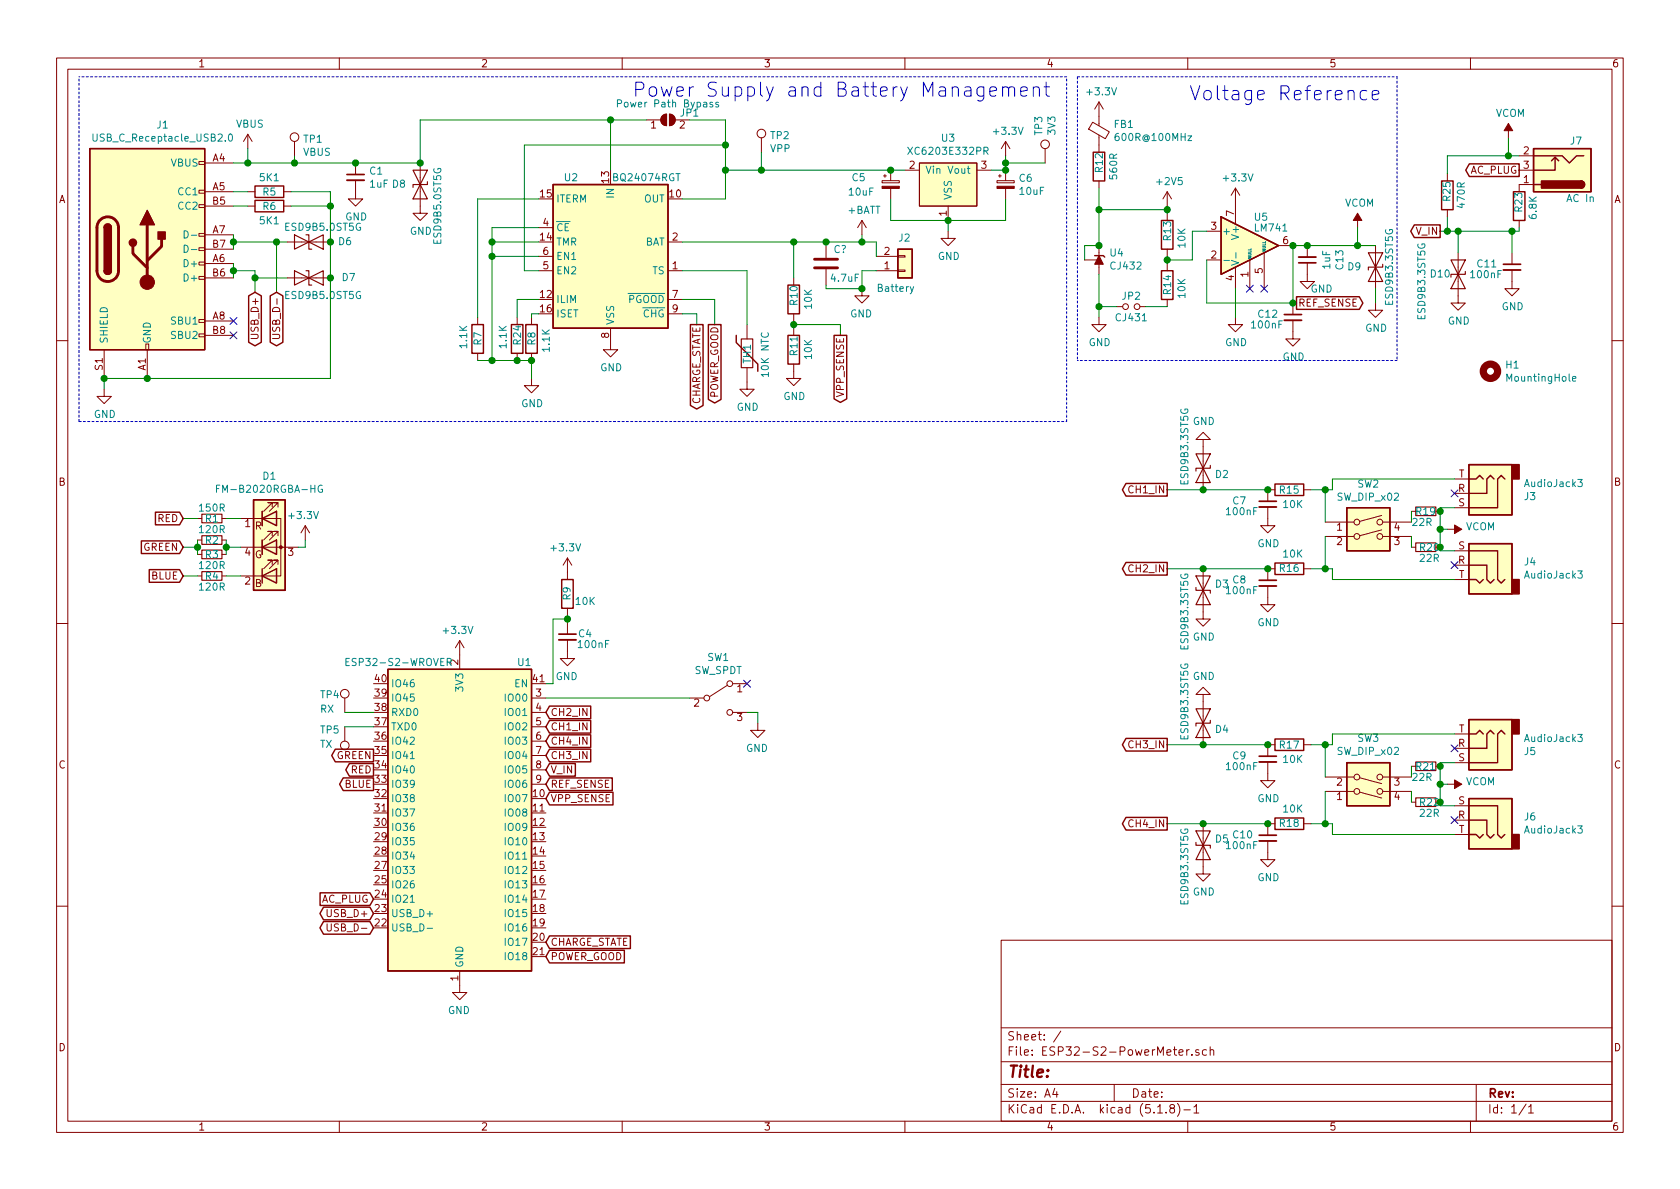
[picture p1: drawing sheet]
<svg xmlns="http://www.w3.org/2000/svg" width="297mm" height="210mm" viewBox="0 0 297 210" stroke-linecap="round" stroke-linejoin="round" font-family="sans-serif">
<g fill="none" stroke="#840000" stroke-width=".18">
<path d="M10 10.3h277v189.9h-277zM12 12.2h273v186.1h-273zM60 10.3v1.9M110 10.3v1.9M160 10.3v1.9M194.3 18v4.2M194.3 18l-.8 1.3M194.3 18l.8 1.3M210 10.3v1.9M260 10.3v1.9M35.2 36.2h1v.5h-1zM35.2 33.6h1v.6h-1z"/>
<path d="M35.2 28.6h1v.5h-1zM36.2 28.8h5.1M36.2 33.9h5.1M36.2 36.4h5.1M43.8 33.9h1.3M43.8 36.4h1.3M43.8 23.7l-.7 1.3M43.8 23.7v2.6M43.8 23.7l.8 1.3M50.2 33.9h1.2M50.2 36.4h1.2M52.1 25v2.6"/>
<path d="M62.9 31.9v3.3h1.2l-1.2 1.2-1.3-1.2h1.3M62.9 28.8v2.1M74.3 28.8v8.9h1.3l-1.3 1.3-1.3-1.3h1.3M114.3 21.2h2.5M117.1 20.5l.4-.3h.4v2a1.03 1.03 0 0 1-1-.6 1.03 1.03 0 0 1 .2-1.1zM118.4 20.2a1.02 1.02 0 0 1 1 1 1.02 1.02 0 0 1-1 1zM119.4 21.2h2.5M134.6 24.4v2.5M152.4 39l-.8 1.3M152.4 39v2.5M152.4 39l.8 1.3M156 31.9h3v.4h-3z"/>
<path d="M156.2 31.1h.5M156.5 30.9v.5M157.5 30.1v1.8M157.5 33.3v1.9M160 30.1h2.6M162.6 28.8h10.1v7.6h-10.1zM167.6 36.4v2.6M172.7 30.1h2.6M176.3 31.9h3v.4h-3zM176.5 31.1h.5M176.8 30.9v.5M177.8 25l-.8 1.3"/>
<path d="M177.8 25v2.6M177.8 30.1v1.8M177.8 33.3v1.9M177.8 25l.8 1.3M184.8 26.3v2.5M193.2 21.6l2.9 1.7-.7 1.2-2.9-1.7zM194.3 23.9v3M194.3 32v1.3M206.4 33.9v2.5M206.4 37.7v1.3M206.4 33.9l-.8 1.3M206.4 33.9l.7 1.3"/>
<path d="M218.4 33.3v6.3M218.4 33.3l-.7 1.2M218.4 33.3l.8 1.2M240 37.7v2.6M255.9 30.7v1.3M255.9 37.1v1.2M266.7 21.8v2.6M268.6 27.6h2.5M268.6 30.1h2.5M268.6 39v1.3M271.1 32.6h-2.5v1.3M35.2 59h1v.6h-1z"/>
<path d="M35.2 56.5h1v.5h-1zM35.2 48.9h1v.5h-1zM35.2 46.3h1v.6h-1zM35.2 43.8h1v.5h-1zM35.2 41.3h1v.5h-1zM36.2 49.1h5.1M36.2 46.6h5.1M36.2 41.5h5.1M36.2 56.8h5.1M36.2 44.1h5.1M36.2 59.3h5.1M48.2 59.1h1l.3 .3-.1 .3-.2 .2h-1"/>
<path d="M50.8 49.1h7.6M50.8 42.8h7.6M84.5 56.1v1.3M91.4 56.1v1.3M94 56.1v1.3M95.2 47.9h2.6M95.2 45.3h2.6M95.2 40.3h2.6M107.9 58v3.8h1.3l-1.3 1.3-1.2-1.3h1.2M118.1 47.9h2.5M118.1 42.8h2.5M118.1 53h2.5"/>
<path d="M118.1 55.5h2.5M132.1 57.4v2.5M140.3 49.1v1.3M140.3 55.5v1.3M140.3 58v1.3M146 42.8v2.8M146 47.6v2.8M152.4 51v1.3h-1.3l1.3 1.3 1.3-1.3h-1.3M154.9 47.9h3.8M154.9 45.3h3.8M158.7 45.2h1.3v.3h-1.3zM158.7 47.7h1.3v.3h-1.3z"/>
<path d="M167.6 40.9v1.3h1.3l-1.3 1.2-1.2-1.2h1.2M191.8 46h2.5M194.3 43.4v5.1M194.3 56.1v1.3h1.3l-1.3 1.3-1.3-1.3h1.3M197.5 54.2h1M201.5 54.2h1.1M206.4 44.1v1.2M206.4 46.6v1.3M206.4 53v1.2M213.4 46h2.5M213.4 40.9h2.5M218.4 56.1v1.3h1.3l-1.3 1.3-1.2-1.3h1.2"/>
<path d="M218.4 47.2v3.8M221 46v5M223.5 44.7v6.3M226.1 43.4h2.5M228.6 56.6v3.3h1.3l-1.3 1.3-1.3-1.3h1.3M228.6 53.6v2M231.1 46.5v3.3h1.3l-1.3 1.2-1.2-1.2h1.2M231.1 43.4v2.1M243.2 53.6v1.3h1.3l-1.3 1.2-1.3-1.2h1.3M243.2 43.4v7.6M257.8 44.7v8.9h1.3l-1.3 1.3-1.3-1.3h1.3M267.3 47.7v3.3h1.3l-1.3 1.3-1.2-1.3h1.2"/>
<path d="M267.3 44.7v2M10 60.2h2M18.4 68.8v1.3h1.3l-1.3 1.3-1.3-1.3h1.3M18.4 61.8v5.1M25.8 60.8h.5v1h-.5zM26 61.8v5.1M84.5 62.5v1.2M91.4 62.5v1.2M94 66.9v1.3h1.2l-1.2 1.3-1.3-1.3h1.3M94 62.5v1.2M132.1 65v3.8h1.2l-1.2 1.3-1.3-1.3h1.3M140.3 64.4v2.5h1.3l-1.3 1.3-1.2-1.3h1.2"/>
<path d="M212.7 77.7h-1.2l1.2-1.3 1.3 1.3h-1.3v8.9M285 60.2h2M34.9 91.7h.8M34.9 98h.8M34.9 95.5h.8M39.2 91.7h.8M39.2 98h.8M39.2 95.5h.8M42.5 91.7h7.2v10.1h-7.2M42.5 96.8h10.2M46.4 95.5v2.5M46.4 90.4v2.6"/>
<path d="M48.1 99.8v-.7h-.7h.7l-1.5 1.5M48.1 94.7v-.7h-.7h.7l-1.5 1.5M48.1 89.7v-.8h-.7h.7l-1.5 1.5M48.9 95.5v2.5zM48.9 95.5h.1M48.9 90.4v2.6zM48.9 90.4h.1M49.1 99.8v-.7h-.7h.7l-1.5 1.5M49.1 94.7v-.7h-.7h.7l-1.5 1.5M49.1 89.7v-.8h-.7h.7l-1.5 1.5M54 93l.7 1.2M54 93v2.5"/>
<path d="M54 93l-.8 1.2M100.3 98.7l.8 1.2M100.3 98.7v3.8M100.3 98.7l-.7 1.2M224.2 89.7v3.3h1.2l-1.2 1.2-1.3-1.2h1.3M225.4 86.6h-1.2v2M230.5 86.6h1.3M234.3 92.3h5.1M234.3 94.9h5.1M244.3 93.7l-3.9 1M244.3 91.2l-3.9 1M244.5 92.3h5.1"/>
<path d="M244.5 94.9h5.1M249.6 96.8h.7M249.6 90.4h.7M253.9 90.4h.7M255.9 93.6h2.5M257.2 87.2h2.5M257.2 89.8h2.5M257.2 84.7h2.5M257.2 99.9h2.5M257.2 97.4h2.5M10 110.3h2M34.9 101.8h.8"/>
<path d="M39.2 101.8h.8M81.3 113.3l.7 1.2M81.3 113.3v5.1M81.3 113.3l-.8 1.2M100.3 113.2v3.3h-1.2l1.2 1.2 1.3-1.2h-1.3M100.3 107.6v1.2M100.3 110.1v2M212.7 100.6v8.9h1.3l-1.3 1.2-1.2-1.2h1.2M224.2 103.6v3.3h1.2l-1.2 1.3-1.3-1.3h1.3M225.4 100.6h-1.2v2M230.5 100.6h1.3M257.2 102.5h2.5"/>
<path d="M285 110.3h2M61 123.4v2.6M61 128.5v2.6M94 123.4h2.5M94 126h2.5M94 128.5h2.5M94 131.1h2.5M94 133.6h2.5M94 136.1h2.5M94 138.7h2.5M121.9 123.4h2.6M128.7 121.2l-3.2 2"/>
<path d="M129.5 120.9h2.6M129.5 126h2.6M134 127.9v1.3h-1.3l1.3 1.2 1.3-1.2h-1.3M212.7 122.8h-1.2l1.2-1.3 1.3 1.3h-1.3v8.9M224.2 134.7v3.3h1.2l-1.2 1.3-1.3-1.3h1.3M225.4 131.7h-1.2v2M230.5 131.7h1.3M234.3 139.9h5.1M234.3 137.4h5.1M240.4 137.5l3.9 1.1M244.5 139.9h5.1M244.5 137.4h5.1"/>
<path d="M249.6 135.5h.7M253.9 135.5h.7M255.9 138.7h2.5M257.2 132.3h2.5M257.2 134.9h2.5M257.2 129.8h2.5M212.7 145.7v8.9h1.3l-1.3 1.2-1.2-1.2h1.2M224.2 148.7v3.3h1.2l-1.2 1.3-1.3-1.3h1.3M225.4 145.7h-1.2v2M230.5 145.7h1.3M240.4 140.1l3.9 1M249.6 141.9h.7"/>
<path d="M257.2 145h2.5M257.2 142.5h2.5M257.2 147.6h2.5M10 160.2h2M57.8 163.4v1l.3 .2h.3l.2-.2v-1M81.3 171.7v3.8h-1.3l1.3 1.3 1.2-1.3h-1.2M177 166.3h108v32h-108zM285 160.2h2M60 198.3v1.9M110 198.3v1.9M160 198.3v1.9M177 194.8h108"/>
<path d="M177 191.8h108M177 187.8h108M177 181.8h108M186.5 192.5l-.4 1h1M186.8 193v1M187.6 182.3l-1.3 2M197 191.8v3M204.7 196.8h.8M206.2 196.7v.1M207.1 196l-.3-.3 .2-.3a.48 .48 0 0 1 .6 .1l-.1 .4a.52 .52 0 0 0-.6 .2 .52 .52 0 0 0 .1 .6l.4 .1 .2-.1 .1-.4-.3-.3M208.2 195.1a1.71 1.71 0 0 1 0 2.3M208.5 186.1l.7-.1-.1-.3-.4-.1-.2 .2v.7h.6"/>
<path d="M209.3 196.3h1.2M209.8 185.6v1M210 198.3v1.9M210.3 185.6l-.3 .1-.2 .2M210.7 186.5v.1M211.1 195.8l.4-.5v1.5M211.1 196.8h.9M212 185.7l-.4-.1-.2 .2 .1 .2 .5 .2v.3h-.6M213.3 185.7l-.4-.1-.3 .3 .1 .6 .2 .1 .4-.1M214 185.7l.2-.1 .3 .1 .1 .9M214 185.1v1.5M260 198.3v1.9"/>
<path d="M261 191.8v6.5M269.8 195.2l-1.2 2M270.3 195.8l.4-.5v1.5M270.3 196.8h.8"/>
<circle cx="52.1" cy="24.3" r=".76"/>
<circle cx="134.6" cy="23.6" r=".76"/>
<circle cx="184.8" cy="25.5" r=".76"/>
<circle cx="199" cy="54.2" r=".51"/>
<circle cx="201" cy="54.2" r=".51"/>
<circle cx="239.9" cy="94.9" r=".51"/>
<circle cx="239.9" cy="92.3" r=".51"/>
<circle cx="244" cy="94.9" r=".51"/>
<circle cx="244" cy="92.3" r=".51"/>
<circle cx="61" cy="122.7" r=".76"/>
<circle cx="61" cy="131.8" r=".76"/>
<circle cx="125" cy="123.4" r=".51"/>
<circle cx="129" cy="120.9" r=".51"/>
<circle cx="129" cy="126" r=".51"/>
<circle cx="239.9" cy="137.4" r=".51"/>
<circle cx="239.9" cy="139.9" r=".51"/>
<circle cx="244" cy="137.4" r=".51"/>
<circle cx="244" cy="139.9" r=".51"/>
</g>
<g fill="#840000" stroke="#840000" stroke-width=".18">
<path d="M266.7 21.8l.8 1.3h-1.6z"/>
<path d="M117.1 20.5l.4-.3h.4v2a1.03 1.03 0 0 1-1-.6 1.03 1.03 0 0 1 .2-1.1z"/>
<path d="M118.4 20.2a1.02 1.02 0 0 1 1 1 1.02 1.02 0 0 1-1 1z"/>
<path d="M194.3 45.2l.8 1.5h-1.6z"/>
<path d="M257.2 92.8l1.2 .8-1.2 .8z"/>
<path d="M240 37.7l.8 1.3h-1.5z"/>
<path d="M176.3 32.9h3v.4h-3z"/>
<path d="M257.2 137.9l1.2 .8-1.2 .7z"/>
<path d="M156 32.9h3v.4h-3z"/>
<circle cx="49.7" cy="96.8" r=".25"/>
<circle cx="26" cy="49.9" r="1.27"/>
</g>
<g fill="none" stroke="#840000" stroke-width=".2">
<path d="M73 30.1h2.6l-1.3 2.5zM74.3 32.6l1.3 2.6h-2.6zM75.6 32.1v.5h-2.6v.5M52.1 47.9l2.5 1.2-2.5 1.3zM52.1 41.5l2.5 1.3-2.5 1.3zM54.1 47.9h.5v2.5h.5M54.1 41.5h.5v2.6h.5M54.6 49.1l2.5-1.2v2.5zM54.6 42.8l2.5-1.3v2.6zM131.1 59.9h2v5.1h-2zM241.9 44.7h2.6l-1.3 2.5zM243.2 47.2l1.3 2.6h-2.6z"/>
<path d="M244.5 46.7v.5h-2.6v.5M256.5 46h2.6l-1.3 2.5zM257.8 48.5l1.3 2.5h-2.6zM259.1 48v.5h-2.6v.5M35.7 90.9h3.5v1.6h-3.5zM35.7 97.3h3.5v1.5h-3.5zM35.7 94.7h3.5v1.6h-3.5zM211.5 80.3h2.5l-1.3 2.5zM212.7 82.8l1.3 2.5h-2.5zM214 82.3v.5h-2.5v.5M250.3 89.7h3.6v1.5h-3.6zM250.3 96h3.6v1.5h-3.6z"/>
<path d="M35.7 101.1h3.5v1.5h-3.5zM211.5 101.8h2.5l-1.3 2.6zM211.5 103.9v.5h2.5v.5M212.7 104.4l1.3 2.5h-2.5zM211.5 125.3h2.5l-1.3 2.6zM212.7 127.9l1.3 2.5h-2.5zM214 127.4v.5h-2.5v.5M250.3 134.7h3.6v1.6h-3.6zM211.5 146.9h2.5l-1.3 2.6zM211.5 149v.5h2.5v.5M212.7 149.5l1.3 2.5h-2.5zM250.3 141.1h3.6v1.5h-3.6z"/>
</g>
<g fill="#ffffc2" stroke="#ffffc2" stroke-width=".18">
<path d="M271.1 26.3h10.2v7.6h-10.2z"/>
<path d="M44.8 88.4h5.6v16h-5.6z"/>
<path d="M158.7 44.1h2.6v5h-2.6z"/>
<path d="M259.7 141.2h7.6v8.9h-7.6z"/>
<path d="M238.1 134.9h7.6v7.6h-7.6z"/>
<path d="M68.6 118.4h25.4v53.3h-25.4z"/>
<path d="M15.9 26.3h20.3v35.5h-20.3z"/>
<path d="M259.7 127.2h7.6v8.9h-7.6z"/>
<path d="M238.1 89.8h7.6v7.6h-7.6z"/>
<path d="M259.7 82.2h7.6v8.9h-7.6z"/>
<path d="M215.9 38.3l10.2 5.1-10.2 5.1z"/>
<path d="M97.8 32.6h20.3v25.4h-20.3z"/>
<path d="M259.7 96.1h7.6v8.9h-7.6z"/>
<path d="M162.6 28.8h10.1v7.6h-10.1z"/>
</g>
<g fill="none" stroke="#840000" stroke-width=".25">
<path d="M15.9 26.3h20.3v35.5h-20.3zM45.1 32.9h5.1v2h-5.1zM45.1 35.4h5.1v2.1h-5.1zM97.8 32.6h20.3v25.4h-20.3zM193.3 26.9h2v5.1h-2zM205.4 39h2v5.1h-2zM215.9 38.3l10.2 5.1-10.2 5.1zM250.1 39.8h4.5v2.2h-4.5l-.7-1.1zM254.9 32h2v5.1h-2zM259.8 29h8.8v2.2h-8.8l-.6-1.1zM267.6 33.9h2v5.1h-2zM271.1 26.3h10.2v7.6h-10.2z"/>
<path d="M271.1 27.6h5.1l1.3 1.2 1.3-1.2h1.2M271.1 32.6h1.3M275 27.8l-.7 .6M275.6 28.4l-.6-.6v2.3h-3.9M279.5 32a.63 .63 0 0 1 .7 .6 .63 .63 0 0 1-.7 .7M18.4 47.9a.63 .63 0 0 0 .6 .6 .63 .63 0 0 0 .7-.6M18.4 40.3a.63 .63 0 0 1 .6-.7 .63 .63 0 0 1 .7 .7M44 52.3l1.1-.6 1.1 .6v8.2l-1.1 .7-1.1-.7zM47.8 52.3l1.1-.6 1.1 .6v8.2l-1.1 .7-1.1-.7zM83.4 57.4h2.1v5.1h-2.1zM90.4 57.4h2.1v5.1h-2.1zM93 57.4h2v5.1h-2z"/>
<path d="M122.1 57.4h2.2v14.3l-1.1 .6-1.1-.6zM125.2 57.4h2.3v13.2l-1.1 .7-1.2-.7zM130.2 59.3v1.3l3.8 3.8v1.3M139.3 59.3h2.1v5.1h-2.1zM139.3 50.4h2.1v5.1h-2.1zM147.5 59.3h2.2v11.2l-1.1 .7-1.1-.7zM158.7 44.1h2.6v5h-2.6zM193.5 45.2h1.6l.2 .3M205.4 47.9h2v5.1h-2zM229.2 52.5h11.1l.7 1.1-.7 1.1h-11.1zM25 95.7h6.7l.7 1.1-.7 1.1h-6.7zM27.5 90.6h4.2l.7 1.1-.7 1.1h-4.2z"/>
<path d="M44.8 88.4h5.6v16h-5.6zM46.4 96.8l2.5-1.3v2.5zM46.4 91.7l2.5-1.3v2.6zM46.4 90.4v2.6M46.4 95.5v2.5M199.1 99.5h7.3v2.2h-7.3l-.6-1.1zM199.1 85.5h7.3v2.2h-7.3l-.6-1.1zM225.4 85.6h5.1v2h-5.1zM225.4 99.6h5.1v2h-5.1zM238.1 89.8h7.6v7.6h-7.6zM259.7 82.2h7.6v8.9h-7.6zM259.7 96.1h7.6v8.9h-7.6z"/>
<path d="M259.7 84.7h1.3l.6-.6 .7 .6M259.7 99.9h3.2v2.6l.6 .6 .7-.6M259.7 97.4h5.1v5.1l.6 .6 .7-.6M264.2 84.7l-.7-.6-.6 .6v2.5h-3.2M266.1 84.7l-.7-.6-.6 .6v5.1h-5.1M26.4 100.7h5.3l.7 1.1-.7 1.2h-5.3zM46.4 101.8l2.5-1.2v2.5zM46.4 100.6v2.5M68.6 118.4h25.4v53.3h-25.4zM99.3 102.5h2v5.1h-2zM259.7 102.5h1.3l.6 .6 .7-.6M59.3 132.5h6.7v2.2h-6.7l-.7-1.1z"/>
<path d="M60.7 137.6h5.3v2.2h-5.3l-.7-1.1zM61.8 135h4.2v2.3h-4.2l-.7-1.2zM97.2 129.9h7.2v2.3h-7.2l-.7-1.1zM97.2 132.5h7.2v2.2h-7.2l-.7-1.1zM97.2 135h4.5v2.3h-4.5l-.7-1.2zM97.2 137.6h11.1v2.2h-11.1l-.7-1.1zM97.2 127.4h7.2v2.2h-7.2l-.7-1.1zM97.2 124.9h7.2v2.2h-7.2l-.7-1.1zM199.1 130.6h7.3v2.2h-7.3l-.6-1.1zM225.4 130.7h5.1v2h-5.1zM238.1 134.9h7.6v7.6h-7.6zM259.7 127.2h7.6v8.9h-7.6z"/>
<path d="M259.7 129.8h1.3l.6-.6 .7 .6M264.2 129.8l-.7-.6-.6 .6v2.5h-3.2M266.1 129.8l-.7-.6-.6 .6v5.1h-5.1M56.6 157.9h8.8l.6 1.1-.6 1.1h-8.8zM97.2 140.1h11.2v2.2h-11.2l-.7-1.1zM199.1 144.5h7.3v2.3h-7.3l-.6-1.1zM225.4 144.6h5.1v2.1h-5.1zM259.7 141.2h7.6v8.9h-7.6zM259.7 147.6h1.3l.6 .6 .7-.6M259.7 145h3.2v2.6l.6 .6 .7-.6M259.7 142.5h5.1v5.1l.6 .6 .7-.6M57.2 163h8.2l.6 1.1-.6 1.1h-8.2l-.6-1.1z"/>
<path d="M57.2 160.4h8.2l.6 1.1-.6 1.2h-8.2l-.6-1.2zM97.2 168h13.2v2.3h-13.2l-.7-1.1zM97.2 165.5h14.3v2.2h-14.3l-.7-1.1z"/>
</g>
<g fill="#840000" stroke="#840000" stroke-width=".25">
<path d="M279.5 32a.63 .63 0 0 1 .7 .6 .63 .63 0 0 1-.7 .7z"/>
<path d="M272.5 32h7v1.3h-7z"/>
<path d="M267.3 147.6h1.3v2.5h-1.3z"/>
<path d="M18.4 47.9h1.3a.63 .63 0 0 1-.7 .6 .63 .63 0 0 1-.6-.6z"/>
<path d="M18.6 39.8a.63 .63 0 0 1 .7-.1 .63 .63 0 0 1 .4 .6h-1.3z"/>
<path d="M18.4 40.3h1.3v7.6h-1.3z"/>
<path d="M27.9 41h1.3v1.3h-1.3z"/>
<path d="M26 37.2l1.3 2.5h-2.5z"/>
<path d="M267.3 127.2h1.3v2.6h-1.3z"/>
<path d="M267.3 82.2h1.3v2.5h-1.3z"/>
<path d="M267.3 102.5h1.3v2.5h-1.3z"/>
<circle cx="23.5" cy="42.9" r=".63"/>
</g>
<g fill="none" stroke="#008484" stroke-width=".18">
<path d="M109.2 18.3l.7-.1v-.4l-.7-.2v1.3M16.4 23.7v1l.3 .3 .3-.1 .2-.2v-1M40.5 23.8l.2-.1a.69 .69 0 0 1 .4 .6 .69 .69 0 0 1-.4 .7l-.3-.3v-.2zM160.5 26l.8 1.3M161.3 26l-.8 1.3M174 26.7l.7-.1v-.4l-.2-.2h-.5v1.3M174.3 26.7l.4 .6M32.6 40.8a.64 .64 0 0 1 .7 .6 .64 .64 0 0 1-.7 .7zM32.6 43.4a.64 .64 0 0 1 .7 .6 .64 .64 0 0 1-.7 .6zM33.8 41.6h1M33.8 44.1h1M161.5 50.7l-.4 1.1-.2 .2"/>
<path d="M216.4 46h1M217.7 46l1.3 .5-1.3 .4M218.5 44.7v.9M278 67l.6-.1v-.3h-.4l-.2 .1 .1 .7h.5M38.3 86.4h.4M38.9 85.8h-.6v1.3M56.9 85.9a.59 .59 0 0 0-.7 .5 .59 .59 0 0 0 .7 .6l.1-.5h-.2M279 84.8h.8l-.5 .5 .4 .1v.6h-.5l-.2-.1M61.2 117h.4M61.8 116.4h-.6v1.3h.6M79.1 117.1l.6-.1v-.4l-.1-.2h-.5v1.3M279 101h.8l-.5 .4 .4 .2v.6h-.5l-.2-.1"/>
<path d="M72.5 134.2h.8M279 129.9h.8l-.5 .4 .4 .2v.6h-.5l-.2-.1M72.5 159.6h.8M279 146h.8l-.5 .5 .4 .2v.6h-.5l-.2-.1M75.5 164.2h1"/>
</g>
<path d="M61.3 31.9h3.1M227.1 56.6h3M229.6 45.5h3.1M265.8 47.7h3.1M222.6 89.7h3.1M98.8 113.2h3.1M222.6 103.6h3.1M222.6 134.7h3.1M222.6 148.7h3.1" fill="none" stroke="#840000" stroke-width=".33"/>
<path d="M61.3 30.9h3.1M227.1 55.6h3M229.6 46.5h3.1M265.8 46.7h3.1M222.6 88.6h3.1M98.8 112.1h3.1M222.6 102.6h3.1M222.6 133.7h3.1M222.6 147.7h3.1" fill="none" stroke="#840000" stroke-width=".3"/>
<circle cx="263.5" cy="65.7" r="1.27" fill="none" stroke="#840000" stroke-width="1.3"/>
<path d="M17.7 38.9a1.89 1.89 0 0 1 2.1-.4 1.89 1.89 0 0 1 1.2 1.8v7.6a1.9 1.9 0 0 1-2 1.9 1.9 1.9 0 0 1-1.9-1.9v-7.8l.1-.5zM26 39.7v10.2M23.5 43.6v1.2l2.5 2.6M28.6 42.3v1.3l-2.6 2.5M144 47.4h4.1M144 45.8h4.1" fill="none" stroke="#840000" stroke-width=".51"/>
<path d="M188.6 13.6h-174.6M190.5 13.6h56.5M190.5 13.6v50.1M247 13.6v50.1M14 74.5v-60.9M14 74.5h174.6M188.6 74.5v-60.9M247 63.7h-56.5" fill="none" stroke="#0000c2" stroke-width=".18" stroke-dasharray=".4 .4"/>
<g fill="none" stroke="#008400" stroke-width=".18">
<path d="M41.3 36.4h2.5M41.3 33.9h2.5M43.8 26.3v2.5M51.4 33.9h7v33h-40v1.9M51.4 36.4h7M52.1 27.6v1.2M95.2 35.2h-10.7v20.9M107.9 21.2v8.9M114.3 21.2h-40v7.6h-33M121.9 21.2h6.4v14h-7.7M128.3 30.1h31.7M128.3 25.6h-35.6v22.3h2.5"/>
<path d="M134.6 26.9v3.2M157.5 35.2v3.8h20.3v-3.8M167.6 39v1.9M177.8 27.6v2.5h-2.5M177.8 28.8h7M194.3 33.3v10.1h-2.5v2.6M194.3 37.1h12.1M206.4 36.4v1.3M255.9 38.3v2.6M266.7 24.4v3.2M268.6 27.6h-12.7v3.1M41.3 42.8h9.5"/>
<path d="M41.3 47.9h3.8v3.8M41.3 41.5v2.6M41.3 46.6v2.5M45.1 49.1h5.7M48.9 42.8v8.9M87 45.3h8.2M87 42.8h8.2M95.2 53h-3.8v3.1M95.2 55.5h-1.2v.6M95.2 40.3h-8.2v23.4M120.6 53h5.8v4.4M120.6 55.5h2.6v1.9"/>
<path d="M120.6 42.8h34.3v2.5M120.6 47.9h11.5v9.5M140.3 42.8v6.3M140.3 56.8v1.2M140.3 57.4h8.3v1.9M152.4 41.5v1.3M154.9 47.9h-2.5v3.1h-6.4v-.6M194.3 48.5v7.6M194.3 54.2h3.2M202.6 54.2h3.8M206.4 45.3v1.3M213.4 40.9h-2.6v5.1h-4.4"/>
<path d="M213.4 46v7.6h15.8M218.4 51v5.1M240 40.3v3.1M243.2 43.4h-14.6v10.2M243.2 51v2.6M257.8 40.9v3.8M267.3 40.9v3.8M268.6 40.3v.6h-14M84.5 63.7h9.5v3.2M32.4 96.8h2.5M32.4 91.7h2.5M34.9 95.5v2.5"/>
<path d="M40 96.8h2.5M40 95.5v2.5M40 91.7h2.5M54 95.5v1.3h-1.3M206.4 86.6h17.8M234.3 86.6v5.7M234.3 94.9v5.7M249.6 90.4v1.9M249.6 94.9v1.9M254.6 97.4h2.6M254.6 93.6h1.3M257.2 84.7h-21.6v1.9h-3.8"/>
<path d="M257.2 89.8h-2.6v7M32.4 101.8h2.5M40 101.8h2.5M100.3 108.8v1.3M100.3 109.5h-2.5v11.4h-1.3M206.4 100.6h17.8M231.8 100.6h3.8v1.9h21.6M61 128.5h5M61 126h5M96.5 123.4h25.4M132.1 126h1.9v1.9M206.4 131.7h17.8"/>
<path d="M234.3 131.7v5.7M234.3 139.9v5.8M249.6 135.5v1.9M249.6 139.9v2M254.6 138.7h1.3M257.2 129.8h-21.6v1.9h-3.8M257.2 134.9h-2.6v7M206.4 145.7h17.8M231.8 145.7h3.8v1.9h21.6M254.6 142.5h2.6"/>
</g>
<path d="M175 16.2l1.2-.3-.1-.4-.7-.1-.3 .1-.1 .2v1l.1 .2 .3 .1 .7-.1M177.3 15.6a.62 .62 0 0 1 1 .1v1.3M177.3 15.4v1.6M178.3 15.7l.1-.2a.61 .61 0 0 1 1 .2v1.3M180.5 16.2l1.1-.3-.1-.4-.7-.1-.2 .1-.1 .2 .1 1.2 .2 .1 .7-.1M182.7 15.6a.62 .62 0 0 1 1.1 .1v1.3M182.7 15.4v1.6M184.6 15.4h.9M185 14.5v2.2l.1 .2 .4 .1M241.7 16.1a.82 .82 0 0 0-1.1 .1l-.1 .3 .1 .9 .3 .2 .8-.1M242.6 16.8l1.2-.2-.1-.5-.7-.1-.3 .1-.1 .3 .1 1.1 .3 .1 .7-.1" fill="none" stroke="#0000c2" stroke-width=".18"/>
<g fill="#008400" stroke="#008400" stroke-width=".25">
<circle cx="224.2" cy="86.6" r=".51"/>
<circle cx="140.3" cy="42.8" r=".51"/>
<circle cx="146.1" cy="42.8" r=".51"/>
<circle cx="108" cy="21.2" r=".51"/>
<circle cx="74.3" cy="28.8" r=".51"/>
<circle cx="128.3" cy="25.6" r=".51"/>
<circle cx="167.6" cy="39" r=".51"/>
<circle cx="194.3" cy="43.4" r=".51"/>
<circle cx="206.4" cy="37.1" r=".51"/>
<circle cx="87" cy="63.7" r=".51"/>
<circle cx="194.3" cy="37.1" r=".51"/>
<circle cx="91.4" cy="63.7" r=".51"/>
<circle cx="94" cy="63.7" r=".51"/>
<circle cx="152.4" cy="51" r=".51"/>
<circle cx="228.6" cy="43.4" r=".51"/>
<circle cx="18.4" cy="66.9" r=".51"/>
<circle cx="157.5" cy="30.1" r=".51"/>
<circle cx="152.4" cy="42.8" r=".51"/>
<circle cx="87" cy="45.3" r=".51"/>
<circle cx="87" cy="42.8" r=".51"/>
<circle cx="26" cy="66.9" r=".51"/>
<circle cx="40" cy="96.8" r=".51"/>
<circle cx="128.3" cy="30.1" r=".51"/>
<circle cx="231.1" cy="43.4" r=".51"/>
<circle cx="267.3" cy="40.9" r=".51"/>
<circle cx="228.6" cy="53.6" r=".51"/>
<circle cx="254.6" cy="141.9" r=".51"/>
<circle cx="234.3" cy="131.7" r=".51"/>
<circle cx="206.4" cy="46" r=".51"/>
<circle cx="224.2" cy="131.7" r=".51"/>
<circle cx="224.2" cy="145.7" r=".51"/>
<circle cx="254.6" cy="135.5" r=".51"/>
<circle cx="254.6" cy="138.7" r=".51"/>
<circle cx="212.7" cy="86.6" r=".51"/>
<circle cx="212.7" cy="145.7" r=".51"/>
<circle cx="212.7" cy="131.7" r=".51"/>
<circle cx="34.9" cy="96.8" r=".51"/>
<circle cx="254.6" cy="96.8" r=".51"/>
<circle cx="212.7" cy="100.6" r=".51"/>
<circle cx="234.3" cy="100.6" r=".51"/>
<circle cx="254.6" cy="93.6" r=".51"/>
<circle cx="234.3" cy="86.6" r=".51"/>
<circle cx="254.6" cy="90.4" r=".51"/>
<circle cx="224.2" cy="100.6" r=".51"/>
<circle cx="177.8" cy="28.8" r=".51"/>
<circle cx="177.8" cy="30.1" r=".51"/>
<circle cx="41.3" cy="47.9" r=".51"/>
<circle cx="48.9" cy="42.8" r=".51"/>
<circle cx="41.3" cy="42.8" r=".51"/>
<circle cx="45.1" cy="49.1" r=".51"/>
<circle cx="58.4" cy="42.8" r=".51"/>
<circle cx="43.8" cy="28.8" r=".51"/>
<circle cx="58.4" cy="49.1" r=".51"/>
<circle cx="58.4" cy="36.4" r=".51"/>
<circle cx="134.6" cy="30.1" r=".51"/>
<circle cx="234.3" cy="145.7" r=".51"/>
<circle cx="52.1" cy="28.8" r=".51"/>
<circle cx="240" cy="43.4" r=".51"/>
<circle cx="62.9" cy="28.8" r=".51"/>
<circle cx="257.8" cy="40.9" r=".51"/>
<circle cx="266.7" cy="27.6" r=".51"/>
<circle cx="100.3" cy="109.5" r=".51"/>
<circle cx="255.9" cy="40.9" r=".51"/>
<circle cx="140.3" cy="57.4" r=".51"/>
<circle cx="194.3" cy="54.2" r=".51"/>
</g>
<g fill="none" stroke="#000084" stroke-width=".18">
<path d="M40.7 58.7l1.2 1.2M40.7 56.2l1.2 1.2M41.9 58.7l-1.2 1.2M41.9 56.2l-1.2 1.2M220.4 50.4l1.2 1.3M221.6 50.4l-1.2 1.3M222.9 50.4l1.2 1.3M224.1 50.4l-1.2 1.3M256.6 86.6l1.2 1.3M256.6 99.3l1.2 1.3M257.8 86.6l-1.2 1.3M257.8 99.3l-1.2 1.3"/>
<path d="M131.5 120.3l1.2 1.2M132.7 120.3l-1.2 1.2M256.6 131.7l1.2 1.2M257.8 131.7l-1.2 1.2M256.6 144.4l1.2 1.2M257.8 144.4l-1.2 1.2"/>
</g>
<g font-size="3.5" fill="#0000c2">
<text x="111.8" y="17.1">Power Supply and Battery Management</text>
<text x="210.2" y="17.8">Voltage Reference</text>
</g>
<text font-size="2.8" fill="#840000" x="178" y="190.5">Title:</text>
<g font-size="2.1" fill="#840000">
<text x="178" y="184">Sheet: /</text>
<text x="178" y="186.7">File: ESP32-S2-PowerMeter.sch</text>
<text x="178" y="196.9">KiCad E.D.A. kicad (5.1.8)-1</text>
<text x="178" y="194.1">Size: A4</text>
<text x="200" y="194.1">Date:</text>
<text x="263" y="194.1">Rev:</text>
<text x="263" y="196.9">Id: 1/1</text>
</g>
<g font-size="1.8" fill="#840000">
<text x="35" y="11.9">1</text>
<text x="85" y="11.9">2</text>
<text x="135" y="11.9">3</text>
<text x="185" y="11.9">4</text>
<text x="235" y="11.9">5</text>
<text x="285" y="11.9">6</text>
<text x="115.1" y="22.7">1</text>
<text x="120.2" y="22.7">2</text>
<text x="37.6" y="28.6">A4</text>
<text x="160.8" y="29.8">2</text>
<text x="173.5" y="29.8">3</text>
<text x="269.4" y="27.3">2</text>
<text x="269.4" y="29.8">3</text>
<text x="10.4" y="35.9">A</text>
<text x="37.6" y="33.6">A5</text>
<text x="95.6" y="34.9">15</text>
<text x="107.7" y="32.3" transform="rotate(-90 107.7 32.3)">13</text>
<text x="118.4" y="34.9">10</text>
<text x="259.9" y="30.7">AC_PLUG</text>
<text x="269.4" y="32.4">1</text>
<text x="285.4" y="35.9">A</text>
<text x="37.6" y="41.3">A7</text>
<text x="37.6" y="36.2">B5</text>
<text x="96" y="40">4</text>
<text x="167.4" y="38.2" transform="rotate(-90 167.4 38.2)">1</text>
<text x="214.1" y="40.6">3</text>
<text x="218.2" y="38.2" transform="rotate(-90 218.2 38.2)">7</text>
<text x="250.4" y="41.5">V_IN</text>
<text x="37.6" y="46.3">A6</text>
<text x="37.6" y="43.8">B7</text>
<text x="95.6" y="42.5">14</text>
<text x="96" y="47.6">5</text>
<text x="96" y="45.1">6</text>
<text x="118.9" y="47.6">1</text>
<text x="118.9" y="42.5">2</text>
<text x="156.4" y="47.6">1</text>
<text x="156.4" y="45.1">2</text>
<text x="214.1" y="45.7">2</text>
<text x="226.8" y="43.2">6</text>
<text x="37.6" y="48.9">B6</text>
<text x="95.6" y="52.7">12</text>
<text x="118.9" y="52.7">7</text>
<text x="218.2" y="49.6" transform="rotate(-90 218.2 49.6)">4</text>
<text x="220.7" y="49" transform="rotate(-90 220.7 49)">1</text>
<text x="223.3" y="48.4" transform="rotate(-90 223.3 48.4)">5</text>
<text x="37.6" y="56.5">A8</text>
<text x="37.6" y="59">B8</text>
<text x="45.7" y="59.5" transform="rotate(-90 45.7 59.5)">USB_D+</text>
<text x="49.5" y="59" transform="rotate(-90 49.5 59)">USB_D-</text>
<text x="95.6" y="55.2">16</text>
<text x="107.7" y="59.8" transform="rotate(-90 107.7 59.8)">8</text>
<text x="118.9" y="55.2">9</text>
<text x="229.5" y="54.2">REF_SENSE</text>
<text x="18.2" y="65.5" transform="rotate(-90 18.2 65.5)">S1</text>
<text x="25.8" y="65.5" transform="rotate(-90 25.8 65.5)">A1</text>
<text x="127" y="70.7" transform="rotate(-90 127 70.7)">POWER_GOOD</text>
<text x="149.2" y="70.1" transform="rotate(-90 149.2 70.1)">VPP_SENSE</text>
<text x="123.8" y="72.1" transform="rotate(-90 123.8 72.1)">CHARGE_STATE</text>
<text x="10.4" y="85.9">B</text>
<text x="199.8" y="87.2">CH1_IN</text>
<text x="257.8" y="87">R</text>
<text x="257.9" y="89.5">S</text>
<text x="257.9" y="84.4">T</text>
<text x="285.4" y="85.9">B</text>
<text x="27.9" y="92.3">RED</text>
<text x="43.3" y="93.2">1</text>
<text x="45.1" y="93.6">R</text>
<text x="236.4" y="93.8">1</text>
<text x="246.5" y="93.8">4</text>
<text x="25.3" y="97.4">GREEN</text>
<text x="43.3" y="98.3">4</text>
<text x="45" y="98.7">G</text>
<text x="51" y="98.3">3</text>
<text x="199.8" y="101.2">CH2_IN</text>
<text x="236.4" y="96.4">2</text>
<text x="246.5" y="96.4">3</text>
<text x="257.8" y="99.7">R</text>
<text x="257.9" y="97.1">S</text>
<text x="26.8" y="102.5">BLUE</text>
<text x="43.3" y="103.4">2</text>
<text x="45.1" y="103.8">B</text>
<text x="257.9" y="102.2">T</text>
<text x="66.3" y="125.7">38</text>
<text x="66.3" y="123.2">39</text>
<text x="66.3" y="120.6">40</text>
<text x="94.3" y="120.6">41</text>
<text x="94.8" y="123.2">3</text>
<text x="94.8" y="125.7">4</text>
<text x="122.7" y="125">2</text>
<text x="130.3" y="122.4">1</text>
<text x="66.3" y="130.8">36</text>
<text x="66.3" y="128.3">37</text>
<text x="94.8" y="128.3">5</text>
<text x="94.8" y="130.8">6</text>
<text x="97.3" y="131.7">CH4_IN</text>
<text x="97.3" y="129.2">CH1_IN</text>
<text x="97.3" y="126.6">CH2_IN</text>
<text x="130.3" y="127.5">3</text>
<text x="257.9" y="129.5">T</text>
<text x="10.4" y="135.9">C</text>
<text x="59.5" y="134.2">GREEN</text>
<text x="62.1" y="136.8">RED</text>
<text x="66.3" y="135.9">34</text>
<text x="66.3" y="133.3">35</text>
<text x="94.8" y="133.3">7</text>
<text x="94.8" y="135.9">8</text>
<text x="97.3" y="134.2">CH3_IN</text>
<text x="97.3" y="136.8">V_IN</text>
<text x="199.8" y="132.3">CH3_IN</text>
<text x="257.8" y="132.1">R</text>
<text x="257.9" y="134.6">S</text>
<text x="285.4" y="135.9">C</text>
<text x="61" y="139.3">BLUE</text>
<text x="66.3" y="143.5">31</text>
<text x="66.3" y="141">32</text>
<text x="66.3" y="138.4">33</text>
<text x="94.3" y="141">10</text>
<text x="94.3" y="143.5">11</text>
<text x="94.8" y="138.4">9</text>
<text x="97.3" y="139.3">REF_SENSE</text>
<text x="97.3" y="141.9">VPP_SENSE</text>
<text x="236.4" y="141.5">1</text>
<text x="236.4" y="138.9">2</text>
<text x="246.5" y="138.9">3</text>
<text x="246.5" y="141.5">4</text>
<text x="257.9" y="142.2">S</text>
<text x="66.3" y="148.6">29</text>
<text x="66.3" y="146">30</text>
<text x="94.3" y="146">12</text>
<text x="94.3" y="148.6">13</text>
<text x="199.8" y="146.3">CH4_IN</text>
<text x="257.8" y="144.8">R</text>
<text x="257.9" y="147.3">T</text>
<text x="66.3" y="153.7">27</text>
<text x="66.3" y="151.1">28</text>
<text x="94.3" y="151.1">14</text>
<text x="94.3" y="153.7">15</text>
<text x="56.8" y="159.6">AC_PLUG</text>
<text x="66.3" y="161.3">23</text>
<text x="66.3" y="158.7">24</text>
<text x="66.3" y="156.2">25</text>
<text x="94.3" y="156.2">16</text>
<text x="94.3" y="158.7">17</text>
<text x="94.3" y="161.3">18</text>
<text x="58.2" y="162.2">USB_D+</text>
<text x="58.7" y="164.7">USB_D-</text>
<text x="66.3" y="163.8">22</text>
<text x="94.3" y="163.8">19</text>
<text x="94.3" y="166.4">20</text>
<text x="97.3" y="167.3">CHARGE_STATE</text>
<text x="81" y="173.5" transform="rotate(-90 81 173.5)">1</text>
<text x="94.3" y="168.9">21</text>
<text x="97.3" y="169.8">POWER_GOOD</text>
<text x="10.4" y="185.9">D</text>
<text x="285.4" y="185.9">D</text>
<text x="35" y="199.9">1</text>
<text x="85" y="199.9">2</text>
<text x="135" y="199.9">3</text>
<text x="185" y="199.9">4</text>
<text x="235" y="199.9">5</text>
<text x="285" y="199.9">6</text>
</g>
<g font-size="1.8" fill="#008484">
<text x="192.4" y="16.9">+3.3V</text>
<text x="27.8" y="22.7">J1</text>
<text x="41.8" y="22.6">VBUS</text>
<text x="109.9" y="19">Power Path Bypass</text>
<text x="120.3" y="20.6">JP1</text>
<text x="175.8" y="23.8">+3.3V</text>
<text x="184.3" y="23.9" transform="rotate(-90 184.3 23.9)">TP3</text>
<text x="186.6" y="23.8" transform="rotate(-90 186.6 23.8)">3V3</text>
<text x="197" y="22.6">FB1</text>
<text x="264.4" y="20.7">VCOM</text>
<text x="17" y="25">USB_C_Receptacle_USB2.0</text>
<text x="30.3" y="29.5">VBUS</text>
<text x="53.6" y="27.6">VBUS</text>
<text x="53.7" y="25.2">TP1</text>
<text x="136.2" y="26.9">VPP</text>
<text x="136.3" y="24.6">TP2</text>
<text x="161.2" y="27.4">XC6203E332PR</text>
<text x="166.5" y="25.1">U3</text>
<text x="197.6" y="24.9">600R@100MHz</text>
<text x="277.7" y="25.6">J7</text>
<text x="31.6" y="34.5">CC1</text>
<text x="46" y="32">5K1</text>
<text x="46.5" y="34.6">R5</text>
<text x="65.4" y="30.9">C1</text>
<text x="65.4" y="33.2">1uF D8</text>
<text x="98.3" y="35.8">ITERM</text>
<text x="99.8" y="32">U2</text>
<text x="108.6" y="34.9" transform="rotate(-90 108.6 34.9)">IN</text>
<text x="108.7" y="32">BQ24074RGT</text>
<text x="113.9" y="35.8">OUT</text>
<text x="150.2" y="34.6">10uF</text>
<text x="150.7" y="32">C5</text>
<text x="163.6" y="30.7">Vin</text>
<text x="167.8" y="30.7">Vout</text>
<text x="168.3" y="35.4" transform="rotate(-90 168.3 35.4)">VSS</text>
<text x="180.2" y="32.2">C6</text>
<text x="180.4" y="34.5">10uF</text>
<text x="195" y="30.4" transform="rotate(-90 195 30.4)">R12</text>
<text x="197.5" y="31.6" transform="rotate(-90 197.5 31.6)">560R</text>
<text x="204.7" y="32.7">+2V5</text>
<text x="216.5" y="32.1">+3.3V</text>
<text x="256.5" y="35.5" transform="rotate(-90 256.5 35.5)">R25</text>
<text x="277.2" y="35.7">AC In</text>
<text x="31.6" y="37.1">CC2</text>
<text x="46" y="39.7">5K1</text>
<text x="46.5" y="37.1">R6</text>
<text x="50.6" y="40.8">ESD9B5.0ST5G</text>
<text x="61" y="39">GND</text>
<text x="72.5" y="41.5">GND</text>
<text x="98.3" y="40.9">CE</text>
<text x="149.9" y="37.8">+BATT</text>
<text x="216" y="41.5">+</text>
<text x="219.1" y="42" transform="rotate(-90 219.1 42)">V+</text>
<text x="221.8" y="39">U5</text>
<text x="222" y="40.9">LM741</text>
<text x="237.8" y="36.5">VCOM</text>
<text x="259" y="36.6" transform="rotate(-90 259 36.6)">470R</text>
<text x="269.2" y="37.4" transform="rotate(-90 269.2 37.4)">R23</text>
<text x="271.7" y="38.6" transform="rotate(-90 271.7 38.6)">6.8K</text>
<text x="32.9" y="47.2">D+</text>
<text x="59.9" y="43.4">D6</text>
<text x="78" y="42.9" transform="rotate(-90 78 42.9)">ESD9B5.0ST5G</text>
<text x="98.3" y="43.4">TMR</text>
<text x="98.3" y="46">EN1</text>
<text x="114" y="43.4">BAT</text>
<text x="147.4" y="44.7">C?</text>
<text x="159" y="42.7">J2</text>
<text x="165.8" y="46">GND</text>
<text x="196.3" y="45.4">U4</text>
<text x="196.5" y="47.7">CJ432</text>
<text x="207.1" y="42.5" transform="rotate(-90 207.1 42.5)">R13</text>
<text x="209.6" y="43.8" transform="rotate(-90 209.6 43.8)">10K</text>
<text x="235.2" y="47.5" transform="rotate(-90 235.2 47.5)">1uF</text>
<text x="237.5" y="47.6" transform="rotate(-90 237.5 47.6)">C13</text>
<text x="238.3" y="47.8">D9</text>
<text x="261.3" y="47.3">C11</text>
<text x="32.9" y="49.8">D+</text>
<text x="50.6" y="52.9">ESD9B5.0ST5G</text>
<text x="60.5" y="49.7">D7</text>
<text x="98.3" y="53.6">ILIM</text>
<text x="98.3" y="48.5">EN2</text>
<text x="111" y="53.6">PGOOD</text>
<text x="115.3" y="48.5">TS</text>
<text x="141" y="53.9" transform="rotate(-90 141 53.9)">R10</text>
<text x="147.1" y="49.8">4.7uF</text>
<text x="155.3" y="51.6">Battery</text>
<text x="198.5" y="53">JP2</text>
<text x="207.1" y="52" transform="rotate(-90 207.1 52)">R14</text>
<text x="209.6" y="52.6" transform="rotate(-90 209.6 52.6)">10K</text>
<text x="231.7" y="51.7">GND</text>
<text x="246.3" y="53.7" transform="rotate(-90 246.3 53.7)">ESD9B3.3ST5G</text>
<text x="253" y="49.1">D10</text>
<text x="260.2" y="49.2">100nF</text>
<text x="30.5" y="57.4">SBU1</text>
<text x="30.5" y="59.9">SBU2</text>
<text x="98.3" y="56.1">ISET</text>
<text x="108.6" y="57.5" transform="rotate(-90 108.6 57.5)">VSS</text>
<text x="113.7" y="56.1">CHG</text>
<text x="143.6" y="54.6" transform="rotate(-90 143.6 54.6)">10K</text>
<text x="150.3" y="56.1">GND</text>
<text x="197.4" y="56.8">CJ431</text>
<text x="221.4" y="58.1">100nF</text>
<text x="222.5" y="56.2">C12</text>
<text x="241.4" y="58.7">GND</text>
<text x="252" y="56.3" transform="rotate(-90 252 56.3)">ESD9B3.3ST5G</text>
<text x="256" y="57.4">GND</text>
<text x="265.5" y="54.9">GND</text>
<text x="19" y="60.8" transform="rotate(-90 19 60.8)">SHIELD</text>
<text x="26.7" y="60.8" transform="rotate(-90 26.7 60.8)">GND</text>
<text x="82.6" y="61.5" transform="rotate(-90 82.6 61.5)">1.1K</text>
<text x="85.1" y="61" transform="rotate(-90 85.1 61)">R7</text>
<text x="89.6" y="61.5" transform="rotate(-90 89.6 61.5)">1.1K</text>
<text x="92.1" y="60.9" transform="rotate(-90 92.1 60.9)">R24</text>
<text x="94.7" y="61" transform="rotate(-90 94.7 61)">R8</text>
<text x="97.2" y="62.1" transform="rotate(-90 97.2 62.1)">1.1K</text>
<text x="106.1" y="65.7">GND</text>
<text x="132.8" y="64.2" transform="rotate(-90 132.8 64.2)">TH1</text>
<text x="141" y="62.8" transform="rotate(-90 141 62.8)">R11</text>
<text x="143.6" y="63.4" transform="rotate(-90 143.6 63.4)">10K</text>
<text x="192.5" y="61.2">GND</text>
<text x="216.6" y="61.2">GND</text>
<text x="226.8" y="63.7">GND</text>
<text x="266.3" y="65.2">H1</text>
<text x="135.9" y="66.4" transform="rotate(-90 135.9 66.4)">10K NTC</text>
<text x="138.5" y="70.7">GND</text>
<text x="266.6" y="67.5">MountingHole</text>
<text x="16.6" y="73.9">GND</text>
<text x="92.2" y="72">GND</text>
<text x="130.3" y="72.6">GND</text>
<text x="210.9" y="75.2">GND</text>
<text x="39.2" y="87.1">FM-B2020RGBA-HG</text>
<text x="46.5" y="84.8">D1</text>
<text x="210.1" y="85.5" transform="rotate(-90 210.1 85.5)">ESD9B3.3ST5G</text>
<text x="214.9" y="84.5">D2</text>
<text x="218" y="89.2">C7</text>
<text x="226.3" y="87.3">R15</text>
<text x="226.9" y="89.8">10K</text>
<text x="236.6" y="88.5">SW_DIP_x02</text>
<text x="240" y="86.2">SW2</text>
<text x="269.6" y="88.4">J3</text>
<text x="269.8" y="86.1">AudioJack3</text>
<text x="35.4" y="90.5">150R</text>
<text x="35.4" y="94.3">120R</text>
<text x="36.3" y="92.4">R1</text>
<text x="51.3" y="91.8">+3.3V</text>
<text x="217" y="91.1">100nF</text>
<text x="249.8" y="93">22R</text>
<text x="250.4" y="91.1">R19</text>
<text x="259.2" y="93.8">VCOM</text>
<text x="35.4" y="100.6">120R</text>
<text x="36.3" y="98.7">R3</text>
<text x="36.3" y="96.2">R2</text>
<text x="97.6" y="97.5">+3.3V</text>
<text x="222.3" y="96.8">GND</text>
<text x="226.3" y="101.1">R16</text>
<text x="226.9" y="98.6">10K</text>
<text x="251.1" y="99.4">22R</text>
<text x="269.6" y="100">J4</text>
<text x="35.4" y="104.4">120R</text>
<text x="36.3" y="102.5">R4</text>
<text x="100.9" y="106.1" transform="rotate(-90 100.9 106.1)">R9</text>
<text x="101.9" y="107">10K</text>
<text x="214.9" y="103.9">D3</text>
<text x="217" y="105.1">100nF</text>
<text x="218" y="103.2">C8</text>
<text x="269.8" y="102.3">AudioJack3</text>
<text x="78.6" y="112.1">+3.3V</text>
<text x="102.3" y="112.7">C4</text>
<text x="210.9" y="113.3">GND</text>
<text x="222.3" y="110.7">GND</text>
<text x="62.1" y="117.8">ESP32-S2-WROVER</text>
<text x="81" y="117.6" transform="rotate(-90 81 117.6)">2</text>
<text x="91.6" y="117.8">U1</text>
<text x="102.4" y="114.6">100nF</text>
<text x="122.7" y="119.2">SW_SPDT</text>
<text x="125.1" y="116.9">SW1</text>
<text x="210.1" y="114.6" transform="rotate(-90 210.1 114.6)">ESD9B3.3ST5G</text>
<text x="56.7" y="123.5">TP4</text>
<text x="69.1" y="124.1">IO45</text>
<text x="69.1" y="121.5">IO46</text>
<text x="81.9" y="122" transform="rotate(-90 81.9 122)">3V3</text>
<text x="89.6" y="124.1">IO00</text>
<text x="91" y="121.5">EN</text>
<text x="98.2" y="120.3">GND</text>
<text x="210.9" y="120.2">GND</text>
<text x="56.6" y="126">RX</text>
<text x="56.7" y="129.7">TP5</text>
<text x="69.1" y="131.7">IO42</text>
<text x="69.1" y="129.2">TXD0</text>
<text x="69.1" y="126.6">RXD0</text>
<text x="89.6" y="126.6">IO01</text>
<text x="89.6" y="129.2">IO02</text>
<text x="89.6" y="131.7">IO03</text>
<text x="210.1" y="130.6" transform="rotate(-90 210.1 130.6)">ESD9B3.3ST5G</text>
<text x="214.9" y="129.6">D4</text>
<text x="240" y="131.2">SW3</text>
<text x="269.8" y="131.2">AudioJack3</text>
<text x="56.6" y="132.3">TX</text>
<text x="69.1" y="136.8">IO40</text>
<text x="69.1" y="134.2">IO41</text>
<text x="89.6" y="134.2">IO04</text>
<text x="89.6" y="136.8">IO05</text>
<text x="131.9" y="133">GND</text>
<text x="217" y="136.2">100nF</text>
<text x="218" y="134.3">C9</text>
<text x="226.3" y="132.4">R17</text>
<text x="226.9" y="134.9">10K</text>
<text x="236.6" y="133.5">SW_DIP_x02</text>
<text x="250.4" y="136.2">R21</text>
<text x="269.6" y="133.5">J5</text>
<text x="69.1" y="141.9">IO38</text>
<text x="69.1" y="139.3">IO39</text>
<text x="89.6" y="141.9">IO07</text>
<text x="89.6" y="139.3">IO06</text>
<text x="222.3" y="141.9">GND</text>
<text x="226.9" y="143.7">10K</text>
<text x="249.8" y="138.1">22R</text>
<text x="259.2" y="138.9">VCOM</text>
<text x="69.1" y="149.5">IO35</text>
<text x="69.1" y="146.9">IO36</text>
<text x="69.1" y="144.4">IO37</text>
<text x="89.6" y="144.4">IO08</text>
<text x="89.6" y="146.9">IO09</text>
<text x="89.6" y="149.5">IO10</text>
<text x="214.9" y="149">D5</text>
<text x="218.1" y="148.3">C10</text>
<text x="226.3" y="146.2">R18</text>
<text x="251.1" y="144.4">22R</text>
<text x="269.6" y="145.1">J6</text>
<text x="269.8" y="147.4">AudioJack3</text>
<text x="69.1" y="154.6">IO33</text>
<text x="69.1" y="152">IO34</text>
<text x="89.6" y="152">IO11</text>
<text x="89.6" y="154.6">IO12</text>
<text x="217" y="150.2">100nF</text>
<text x="222.3" y="155.8">GND</text>
<text x="69.1" y="159.6">IO21</text>
<text x="69.1" y="157.1">IO26</text>
<text x="89.6" y="157.1">IO13</text>
<text x="89.6" y="159.6">IO14</text>
<text x="210.1" y="159.7" transform="rotate(-90 210.1 159.7)">ESD9B3.3ST5G</text>
<text x="210.9" y="158.4">GND</text>
<text x="69.1" y="164.7">USB_D-</text>
<text x="69.1" y="162.2">USB_D+</text>
<text x="89.6" y="162.2">IO15</text>
<text x="89.6" y="164.7">IO16</text>
<text x="89.6" y="167.3">IO17</text>
<text x="81.9" y="171.2" transform="rotate(-90 81.9 171.2)">GND</text>
<text x="89.6" y="169.8">IO18</text>
<text x="79.2" y="179.3">GND</text>
</g>
<g font-size="1.8" fill="#008400">
<text x="251.1" y="97.5">R20</text>
<text x="251.1" y="142.5">R22</text>
</g>
<g font-size=".7" fill="#008484">
<text x="221.2" y="45.8" transform="rotate(-90 221.2 45.8)">NULL</text>
<text x="223.8" y="44.6" transform="rotate(-90 223.8 44.6)">NULL</text>
</g>
</svg>
